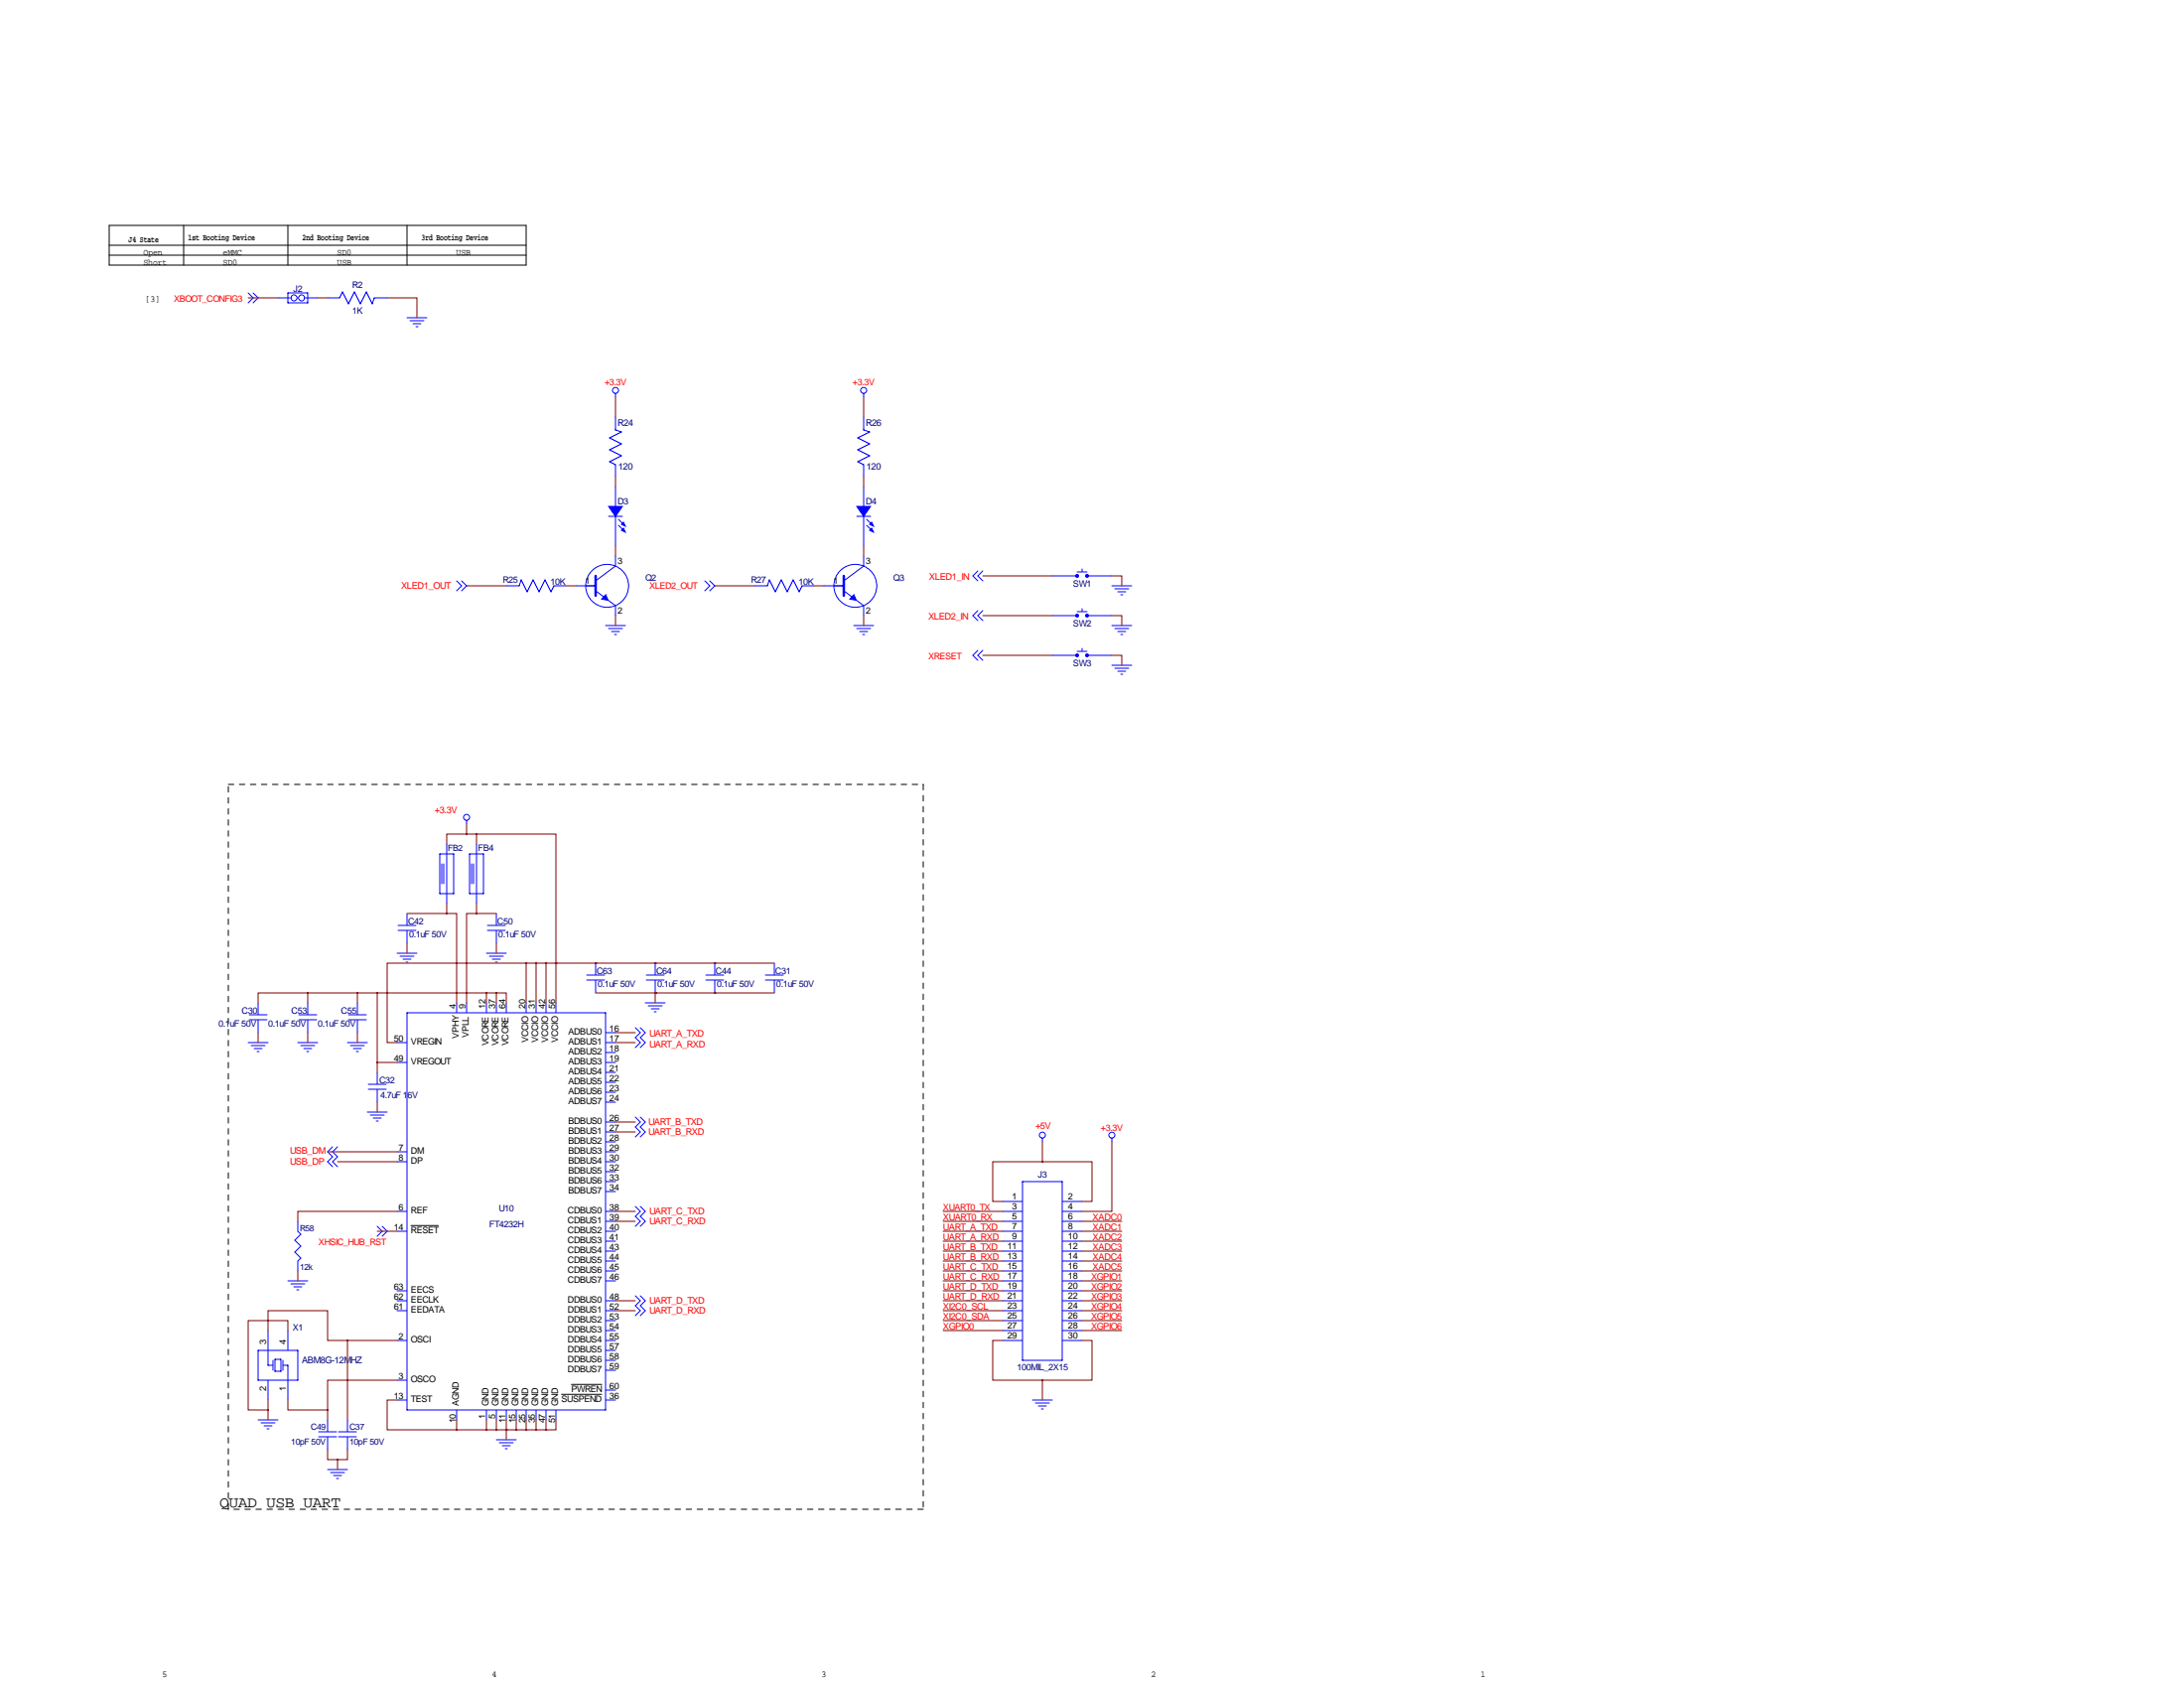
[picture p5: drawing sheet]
<svg xmlns="http://www.w3.org/2000/svg" width="559mm" height="432mm" viewBox="0 0 559 432" stroke-linecap="round" stroke-linejoin="round" font-family="sans-serif">
<path d="M27.9 57.7h106.7v10.1h-106.7zM47 57.7v10.1M73.7 57.7v10.1M104.1 57.7v10.1M27.9 62.7h106.7M27.9 65.3h106.7M105.2 313.5h6.9M143.7 356.7h10.2M146.2 354.1h7.8" fill="none" stroke="#000" stroke-width=".25"/>
<path d="M58.4 200.7h177.8M236.2 200.7v185.4M58.4 386.1v-185.4M236.2 386.1h-177.8" fill="none" stroke="#000" stroke-width=".25" stroke-dasharray="1.4 1.4"/>
<g fill="none" stroke="#00f" stroke-width=".25">
<path d="M63.5 74.9l1.3 1.3-1.3 1.3M64.8 74.9l1.2 1.3-1.2 1.3M71.1 76.2h3.3M73.7 74.9h5v2.6h-5zM78 76.2h3.3M83.8 76.2h3.1l.7-1.5 1.6 3 1.5-3 1.5 3 1.5-3 1.5 3 .6-1.5h3.3M104.1 81.3h5.1M104.9 82h3.6M105.7 82.8h2M106.4 83.6h.5M157.5 100.6v1M157.5 106.7v3.3l1.5 .5-3 1.5 3 1.5-3 1.6 3 1.5-3 1.5 1.5 .8v3"/>
<path d="M221 100.6v1M221 106.7v3.3l1.5 .5-3 1.5 3 1.5-3 1.6 3 1.5-3 1.5 1.5 .8v3M155.7 132.1h3.6M157.5 124.5v5M157.5 132.1v7.6M158.2 132.8l1.6 1.6M158.2 134.4l1.6 1.5M219.2 132.1h3.6M221 124.5v5M221 132.1v7.6M221.7 132.8l1.6 1.6M221.7 134.4l1.6 1.5"/>
<path d="M116.8 148.6l1.3 1.3-1.3 1.2M118.1 148.6l1.3 1.3-1.3 1.2M129.5 149.9h3.3l.5-1.6 1.6 3.1 1.5-3.1 1.5 3.1 1.5-3.1 1.6 3.1 .7-1.5h3.1M147.3 149.9h5.1M152.4 151.1l5.1 3.8v2.6M157.5 142.2v2.6l-5.1 3.8M180.3 148.6l1.3 1.3-1.3 1.2M181.6 148.6l1.3 1.3-1.3 1.2M193 149.9h3.3l.5-1.6 1.6 3.1 1.5-3.1 1.5 3.1 1.5-3.1 1.6 3.1 .7-1.5h3.1M210.8 149.9h5.1M215.9 151.1l5.1 3.8v2.6M221 142.2v2.6l-5.1 3.8"/>
<path d="M250.2 156.2l-1.3 1.3 1.3 1.3M250.2 146l-1.3 1.3 1.3 1.3M251.5 156.2l-1.3 1.3 1.3 1.3M251.5 146l-1.3 1.3 1.3 1.3M269.2 147.3h6.1M269.2 157.5h6.1M275.6 146.3h2.5M275.6 156.5h2.5M276.9 145.5v.8M276.9 155.7v.8M278.4 147.3h6.1M278.4 157.5h6.1"/>
<path d="M284.5 149.9h5.1M285.2 150.6h3.6M286 151.4h2M286.8 152.1h.5M154.9 160h5.1M155.7 160.8h3.6M156.5 161.5h2M157.2 162.3h.5M218.4 160h5.1M219.2 160.8h3.6M220 161.5h2M220.7 162.3h.5"/>
<path d="M250.2 166.4l-1.3 1.2 1.3 1.3M251.5 166.4l-1.3 1.2 1.3 1.3M269.2 167.6h6.1M275.6 166.6h2.5M276.9 165.9v.7M278.4 167.6h6.1M284.5 160h5.1M284.5 170.2h5.1M285.2 160.8h3.6M285.2 170.9h3.6M286 161.5h2M286 171.7h2"/>
<path d="M286.8 162.3h.5M286.8 172.5h.5M112.5 218.4h3.6v10.2h-3.6zM114.3 215.9v15.2M119.4 209.8v1M120.1 218.4h3.6v10.2h-3.6zM121.9 215.9v15.2M101.9 238h4.5M101.9 236.7h4.5M104.1 233.7v3M104.1 238v3.3M113 221v5.1"/>
<path d="M113.5 221v5.1M120.6 221v5.1M121.2 221v5.1M124.7 238h4.6M124.7 236.7h4.6M127 233.7v3M127 238v3.3M63.8 259.6h4.5M66 256.5v3.1M76.5 259.6h4.5M78.7 256.5v3.1M89.2 259.6h4.5"/>
<path d="M91.4 256.5v3.1M101.6 243.8h5.1M102.4 244.6h3.5M103.1 245.4h2.1M103.9 246.1h.5M104.1 259.1h50.8v101.6h-50.8zM116.8 256.5v2.6M119.4 256.5v2.6M124.5 256.5v2.6M124.5 243.8h5M125.2 244.6h3.6M126 245.4h2"/>
<path d="M126.7 246.1h.6M127 256.5v2.6M129.5 256.5v2.6M134.6 256.5v2.6M137.2 256.5v2.6M139.7 256.5v2.6M142.2 256.5v2.6M150.1 250.7h4.6M150.1 249.4h4.6M152.4 246.4v3M152.4 250.7v3.3M165.1 256.5h5.1"/>
<path d="M165.4 250.7h4.5M165.4 249.4h4.5M165.9 257.3h3.5M166.6 258.1h2.1M167.4 258.8h.5M167.6 246.4v3M167.6 250.7v3.3M180.6 250.7h4.6M180.6 249.4h4.6M182.9 246.4v3M182.9 250.7v3.3M195.8 250.7h4.6"/>
<path d="M195.8 249.4h4.6M198.1 246.4v3M198.1 250.7v3.3M63.5 266.7h5.1M63.8 260.9h4.5M64.3 267.5h3.5M65 268.2h2.1M65.8 269h.5M66 260.9v3.3M76.2 266.7h5.1M76.5 260.9h4.5M77 267.5h3.5"/>
<path d="M77.7 268.2h2.1M78.5 269h.5M78.7 260.9v3.3M88.9 266.7h5.1M89.2 260.9h4.5M89.7 267.5h3.5M90.4 268.2h2.1M91.2 269h.5M91.4 260.9v3.3M94.2 278.6h4.6M94.2 277.4h4.6M96.5 274.3v3.1"/>
<path d="M96.5 278.6v3.3M101.6 266.7h2.5M101.6 271.8h2.5M154.9 264.2h2.6M154.9 266.7h2.6M154.9 269.2h2.6M154.9 271.8h2.6M154.9 274.3h2.6M154.9 276.9h2.6M154.9 279.4h2.6M162.6 262.9l1.2 1.3-1.2 1.2 1.2 1.3-1.2 1.3M163.8 262.9l1.3 1.3-1.3 1.2 1.3 1.3-1.3 1.3"/>
<path d="M85.1 293.4l-1.3 1.2 1.3 1.3-1.3 1.3 1.3 1.2M86.4 293.4l-1.3 1.2 1.3 1.3-1.3 1.3 1.3 1.2M94 284.5h5.1M94.7 285.2h3.6M95.5 286h2M96.3 286.8h.5M101.6 294.6h2.5M101.6 297.2h2.5M154.9 294.6h2.6M154.9 297.2h2.6M154.9 281.9h2.6M154.9 287h2.6"/>
<path d="M154.9 289.6h2.6M154.9 292.1h2.6M154.9 299.7h2.6M162.6 285.8l1.2 1.2-1.2 1.3 1.2 1.3-1.2 1.2M163.8 285.8l1.3 1.2-1.3 1.3 1.3 1.3-1.3 1.2M266.7 291.1v1M284.5 291.1v1M76.2 312.4v2.6l.8 .7-1.6 1.5 1.6 1.6-1.6 1.5 1.6 1.5-.8 .8v2.5M96.5 313.7l1.3 1.3-1.3 1.2M97.8 313.7l1.3 1.3-1.3 1.2M101.6 309.9h2.5M101.6 315h2.5"/>
<path d="M154.9 309.9h2.6M154.9 315h2.6M154.9 302.3h2.6M154.9 304.8h2.6M154.9 312.4h2.6M154.9 317.5h2.6M162.6 308.6l1.2 1.3-1.2 1.2 1.2 1.3-1.2 1.3M163.8 308.6l1.3 1.3-1.3 1.2 1.3 1.3-1.3 1.3M256.5 309.9h5.1M256.5 315h5.1M256.5 312.4h5.1M256.5 317.5h5.1"/>
<path d="M256.5 307.3h5.1M261.6 302.3h10.2v45.7h-10.2zM271.8 309.9h5.1M271.8 315h5.1M271.8 312.4h5.1M271.8 317.5h5.1M271.8 307.3h5.1M73.7 327.7h5M74.4 328.4h3.6M75.2 329.2h2M75.9 329.9h.6M101.6 332.7h2.5"/>
<path d="M101.6 335.3h2.5M101.6 330.2h2.5M154.9 320h2.6M154.9 322.6h2.6M154.9 325.1h2.6M154.9 327.7h2.6M154.9 332.7h2.6M154.9 335.3h2.6M154.9 337.8h2.6M162.6 331.5l1.2 1.2-1.2 1.3 1.2 1.3-1.2 1.2M163.8 331.5l1.3 1.2-1.3 1.3 1.3 1.3-1.3 1.2M256.5 320h5.1"/>
<path d="M256.5 322.6h5.1M256.5 325.1h5.1M256.5 327.7h5.1M256.5 332.7h5.1M256.5 335.3h5.1M256.5 337.8h5.1M256.5 330.2h5.1M271.8 320h5.1M271.8 322.6h5.1M271.8 325.1h5.1M271.8 327.7h5.1M271.8 332.7h5.1"/>
<path d="M271.8 335.3h5.1M271.8 337.8h5.1M271.8 330.2h5.1M66 345.4h10.2v7.7h-10.2zM68.6 340.4v8.8h1.2M68.6 353.1v5M69.8 348v2.5M70.4 347.7h1.5v3.1h-1.5zM72.4 349.2h1.3v8.9M72.4 348v2.5M73.7 340.4v5M101.6 342.9h2.5"/>
<path d="M101.6 353.1h2.5M101.6 358.1h2.5M154.9 342.9h2.6M154.9 358.1h2.6M154.9 340.4h2.6M154.9 345.4h2.6M154.9 348h2.6M154.9 350.5h2.6M154.9 355.6h2.6M256.5 342.9h5.1M256.5 340.4h5.1M264.2 358.1h5"/>
<path d="M264.9 358.9h3.6M265.7 359.7h2M271.8 342.9h5.1M271.8 340.4h5.1M66 363.2h5.1M66.8 364h3.6M67.6 364.7h2M68.3 365.5h.5M81.5 367.5h4.6M81.5 366.3h4.6M83.8 363.2v3.1M83.8 367.5v3.3"/>
<path d="M83.8 375.9h5.1M84.6 376.7h3.5M85.3 377.4h2.1M86.1 378.2h.5M86.6 367.5h4.6M86.6 366.3h4.6M88.9 363.2v3.1M88.9 367.5v3.3M116.8 360.7v2.5M124.5 360.7v2.5M127 360.7v2.5M127 368.3h5.1"/>
<path d="M127.8 369.1h3.5M128.5 369.8h2.1M129.3 370.6h.5M129.5 360.7v2.5M132.1 360.7v2.5M134.6 360.7v2.5M137.2 360.7v2.5M139.7 360.7v2.5M142.2 360.7v2.5M266.4 360.4h.6"/>
<circle cx="75.2" cy="76.2" r=".76"/>
<circle cx="77.2" cy="76.2" r=".76"/>
<circle cx="157.5" cy="99.9" r=".76"/>
<circle cx="221" cy="99.9" r=".76"/>
<circle cx="155.3" cy="149.9" r="5.5"/>
<circle cx="218.8" cy="149.9" r="5.5"/>
<circle cx="119.4" cy="209.1" r=".76"/>
<circle cx="266.7" cy="290.4" r=".76"/>
<circle cx="284.5" cy="290.4" r=".76"/>
</g>
<g fill="none" stroke="#00f" stroke-width=".51">
<circle cx="275.6" cy="157.5" r=".25"/>
<circle cx="275.6" cy="147.3" r=".25"/>
<circle cx="278.1" cy="157.5" r=".25"/>
<circle cx="278.1" cy="147.3" r=".25"/>
<circle cx="275.6" cy="167.6" r=".25"/>
<circle cx="278.1" cy="167.6" r=".25"/>
</g>
<g fill="#00f" stroke="#00f" stroke-width=".25">
<path d="M155.7 129.5h3.6l-1.8 2.6z"/>
<path d="M159.5 135.1l.5 1-1-.5z"/>
<path d="M159 134.1l.5-.5 .5 1z"/>
<path d="M155 152.1l.5 1.4-1.6-.2z"/>
<path d="M219.2 129.5h3.6l-1.8 2.6z"/>
<path d="M223 135.1l.5 1-1-.5z"/>
<path d="M222.5 134.1l.5-.5 .5 1z"/>
<path d="M218.5 152.1l.5 1.4-1.6-.2z"/>
</g>
<path d="M152.4 147.3v5.1M215.9 147.3v5.1" fill="none" stroke="#00f" stroke-width=".63"/>
<g fill="none" stroke="#800000" stroke-width=".25">
<path d="M63.5 76.2h7.6M81.3 76.2h2.5M99.1 76.2h7.6v5.1M157.5 101.6v5.1M221 101.6v5.1M157.5 121.9v2.6M157.5 139.7v2.5M221 121.9v2.6M221 139.7v2.5M119.4 149.9h10.1M144.8 149.9h2.5M157.5 157.5v2.5"/>
<path d="M182.9 149.9h10.1M208.3 149.9h2.5M221 157.5v2.5M251.5 147.3h17.7M251.5 157.5h17.7M284.5 147.3h2.5v2.6M284.5 157.5h2.5v2.5M251.5 167.6h17.7M284.5 167.6h2.5v2.6M119.4 213.4h-5.1v2.5M119.4 213.4h2.5M119.4 210.8v2.6"/>
<path d="M121.9 213.4h20.3v33M121.9 213.4v2.5M104.1 233.7h10.2M114.3 233.7h2.5v22.8M114.3 231.1v2.6M121.9 233.7h-2.5v22.8M121.9 231.1v2.6M121.9 233.7h5.1M78.7 254h-12.7v2.5M78.7 254h48.3M78.7 254v2.5M91.4 254v2.5"/>
<path d="M96.5 254v20.3M104.1 241.3v2.5M124.5 254v2.5M127 254h2.5v2.5M127 241.3v2.5M127 254v2.5M134.6 246.4h-35.5v20.3h2.5M134.6 246.4v10.1M134.6 246.4h63.5M137.2 246.4v10.1M139.7 246.4v10.1M142.2 246.4h.1"/>
<path d="M142.2 246.4v10.1M152.4 246.4h.1M152.4 254h45.7M167.6 254h.1M167.6 246.4h.1M167.6 254v2.5M182.9 246.4h.1M182.9 254h.1M66 264.2v2.5M78.7 264.2v2.5M91.4 264.2v2.5M96.5 271.8h5.1"/>
<path d="M157.5 264.2h5.1M157.5 266.7h5.1M83.8 294.6h17.8M86.4 297.2h15.2M96.5 281.9v2.6M157.5 287h5.1M157.5 289.6h5.1M266.7 297.2h-12.7v10.1h2.5M266.7 297.2h12.7v10.1h-2.5M266.7 292.1v5.1M284.5 292.1v17.8h-7.6M96.5 315h5.1"/>
<path d="M101.6 309.9h-25.4v2.5M157.5 309.9h5.1M157.5 312.4h5.1M241.3 315h15.2M241.3 309.9h15.2M241.3 312.4h15.2M241.3 317.5h15.2M276.9 315h10.1M276.9 312.4h10.1M276.9 317.5h10.1M76.2 325.1v2.6M157.5 332.7h5.1"/>
<path d="M157.5 335.3h5.1M241.3 332.7h15.2M241.3 335.3h15.2M241.3 320h15.2M241.3 322.6h15.2M241.3 325.1h15.2M241.3 327.7h15.2M241.3 330.2h15.2M241.3 337.8h15.2M276.9 332.7h10.1M276.9 335.3h10.1M276.9 320h10.1"/>
<path d="M276.9 322.6h10.1M276.9 325.1h10.1M276.9 327.7h10.1M276.9 330.2h10.1M276.9 337.8h10.1M68.6 340.4v-5.1h15.2v7.6h5.1M68.6 358.1v5.1M73.7 340.4v-2.6h-10.2v22.9h5.1M73.7 358.1v2.6h10.1M88.9 342.9h12.7M88.9 342.9v20.3M101.6 353.1h-17.8v7.6"/>
<path d="M101.6 358.1h-2.5v7.7h17.7M241.3 340.4h15.2M256.5 342.9h-2.5v10.2h12.7M266.7 353.1v5M276.9 342.9h2.5v10.2h-12.7M276.9 340.4h10.1M83.8 370.8v2.6h2.6M83.8 360.7v2.5M86.4 373.4v2.5M88.9 370.8v2.6h-2.5M116.8 363.2v2.6M116.8 365.8h22.9"/>
<path d="M124.5 363.2v2.6M127 363.2v2.6M129.5 365.8h.1M129.5 363.2v5.1M132.1 363.2v2.6M134.6 363.2v2.6M137.2 363.2v2.6M139.7 363.2v2.6M142.2 363.2v2.6h-2.5"/>
</g>
<path d="M137.1 365.8a.05 .05 0 0 0 .1 0 .05 .05 0 0 0-.1 0zM129.5 365.8a.05 .05 0 0 0 .1 0 .05 .05 0 0 0-.1 0zM124.4 365.8a.05 .05 0 0 0 .1 0 .05 .05 0 0 0-.1 0zM129.5 365.8a.05 .05 0 0 0 .1 0 .05 .05 0 0 0-.1 0zM137.1 246.4a.05 .05 0 0 0 .1 0 .05 .05 0 0 0-.1 0zM124.4 254a.05 .05 0 0 0 .1 0 .05 .05 0 0 0-.1 0zM142.2 246.4a.05 .05 0 0 0 .1 0 .05 .05 0 0 0-.1 0zM167.6 254a.05 .05 0 0 0 .1 0 .05 .05 0 0 0-.1 0zM142.2 246.4a.05 .05 0 0 0 .1 0 .05 .05 0 0 0-.1 0zM116.8 365.8a.05 .05 0 0 0 .1 0 .05 .05 0 0 0-.1 0zM86.3 373.4a.05 .05 0 0 0 .1 0 .05 .05 0 0 0-.1 0zM167.6 246.4a.05 .05 0 0 0 .1 0 .05 .05 0 0 0-.1 0zM167.6 254a.05 .05 0 0 0 .1 0 .05 .05 0 0 0-.1 0zM78.7 254a.05 .05 0 0 0 .1 0 .05 .05 0 0 0-.1 0zM91.4 254a.05 .05 0 0 0 .1 0 .05 .05 0 0 0-.1 0z" fill="#800000" stroke="#800000" stroke-width=".51"/>
<text font-size="4" x="56.2" y="385.5">QUAD USB UART</text>
<g font-size="2.4" fill="#000080">
<text x="158.1" y="109">R24</text>
<text x="221.6" y="109">R26</text>
<text x="158.2" y="120.1">120</text>
<text x="221.7" y="120.1">120</text>
<text x="77.2" y="348.7">ABM8G-12MHZ</text>
</g>
<g font-size="2.4" fill="#f00">
<text x="237.7" y="148.3">XLED1_IN</text>
<text x="102.6" y="150.6">XLED1_OUT</text>
<text x="237.5" y="158.5">XLED2_IN</text>
<text x="111.3" y="208">+3.3V</text>
<text x="166.1" y="265.2">UART_A_TXD</text>
<text x="166.1" y="268">UART_A_RXD</text>
<text x="165.9" y="287.8">UART_B_TXD</text>
<text x="165.9" y="290.3">UART_B_RXD</text>
<text x="264.9" y="288.8">+5V</text>
<text x="74.2" y="295.1">USB_DM</text>
<text x="74.2" y="297.9">USB_DP</text>
<text x="166.1" y="310.6">UART_C_TXD</text>
<text x="166.1" y="313.2">UART_C_RXD</text>
<text x="241.3" y="314.7">UART_A_TXD</text>
<text x="241.3" y="317.2">UART_A_RXD</text>
<text x="241.3" y="312.2">XUART0_RX</text>
<text x="279.6" y="312.2">XADC0</text>
<text x="279.6" y="314.7">XADC1</text>
<text x="279.6" y="317.2">XADC2</text>
<text x="241.3" y="319.8">UART_B_TXD</text>
<text x="241.3" y="322.3">UART_B_RXD</text>
<text x="279.6" y="319.8">XADC3</text>
<text x="279.6" y="322.3">XADC4</text>
<text x="241.3" y="324.9">UART_C_TXD</text>
<text x="241.3" y="327.4">UART_C_RXD</text>
<text x="241.3" y="329.9">UART_D_TXD</text>
<text x="279.1" y="327.4">XGPIO1</text>
<text x="279.1" y="329.9">XGPIO2</text>
<text x="279.6" y="324.9">XADC5</text>
<text x="166.1" y="333.5">UART_D_TXD</text>
<text x="241.3" y="332.5">UART_D_RXD</text>
<text x="241.3" y="335">XI2C0_SCL</text>
<text x="279.1" y="332.5">XGPIO3</text>
<text x="279.1" y="335">XGPIO4</text>
<text x="166.1" y="336">UART_D_RXD</text>
<text x="241.3" y="337.6">XI2C0_SDA</text>
<text x="241.3" y="340.1">XGPIO0</text>
<text x="279.1" y="337.6">XGPIO5</text>
<text x="279.1" y="340.1">XGPIO6</text>
</g>
<g font-size="2.4">
<text x="68.1" y="343.9" transform="rotate(-90 68.1 343.9)">3</text>
<text x="73.2" y="343.9" transform="rotate(-90 73.2 343.9)">4</text>
<text x="68.1" y="355.8" transform="rotate(-90 68.1 355.8)">2</text>
<text x="73.2" y="355.8" transform="rotate(-90 73.2 355.8)">1</text>
</g>
<g font-size="2.3">
<text x="32.9" y="62.1">J4 State</text>
<text x="36.7" y="65.4">Open</text>
<text x="48.2" y="61.6">1st Booting Device</text>
<text x="57" y="65.4">eMMC</text>
<text x="77.4" y="61.6">2nd Booting Device</text>
<text x="86.3" y="65.4">SD0</text>
<text x="107.8" y="61.6">3rd Booting Device</text>
<text x="116.7" y="65.4">USB</text>
<text x="36.7" y="67.9">Short</text>
<text x="57" y="67.9">SD0</text>
<text x="86.3" y="67.9">USB</text>
<text x="37.2" y="77.3">[3]</text>
<text x="149.7" y="149.4">1</text>
<text x="158" y="144.3">3</text>
<text x="213.2" y="149.4">1</text>
<text x="221.5" y="144.3">3</text>
<text x="158" y="157">2</text>
<text x="221.5" y="157">2</text>
<text x="116.6" y="258.1" transform="rotate(-90 116.6 258.1)">4</text>
<text x="119.1" y="258.1" transform="rotate(-90 119.1 258.1)">9</text>
<text x="124.2" y="258.1" transform="rotate(-90 124.2 258.1)">12</text>
<text x="126.7" y="258.1" transform="rotate(-90 126.7 258.1)">37</text>
<text x="129.3" y="258.1" transform="rotate(-90 129.3 258.1)">64</text>
<text x="134.4" y="258.1" transform="rotate(-90 134.4 258.1)">20</text>
<text x="136.9" y="258.1" transform="rotate(-90 136.9 258.1)">31</text>
<text x="139.4" y="258.1" transform="rotate(-90 139.4 258.1)">42</text>
<text x="142" y="258.1" transform="rotate(-90 142 258.1)">56</text>
<text x="156" y="263.9">16</text>
<text x="100.8" y="266.4">50</text>
<text x="105.2" y="267.2">VREGIN</text>
<text x="117.4" y="265.6" transform="rotate(-90 117.4 265.6)">VPHY</text>
<text x="119.9" y="265.3" transform="rotate(-90 119.9 265.3)">VPLL</text>
<text x="125" y="267.6" transform="rotate(-90 125 267.6)">VCORE</text>
<text x="127.5" y="267.6" transform="rotate(-90 127.5 267.6)">VCORE</text>
<text x="130.1" y="267.6" transform="rotate(-90 130.1 267.6)">VCORE</text>
<text x="135.1" y="266.6" transform="rotate(-90 135.1 266.6)">VCCIO</text>
<text x="137.7" y="266.6" transform="rotate(-90 137.7 266.6)">VCCIO</text>
<text x="140.2" y="266.6" transform="rotate(-90 140.2 266.6)">VCCIO</text>
<text x="142.8" y="266.6" transform="rotate(-90 142.8 266.6)">VCCIO</text>
<text x="145.4" y="264.7">ADBUS0</text>
<text x="145.4" y="267.2">ADBUS1</text>
<text x="145.4" y="269.8">ADBUS2</text>
<text x="156" y="266.4">17</text>
<text x="156" y="269">18</text>
<text x="100.8" y="271.5">49</text>
<text x="105.2" y="272.3">VREGOUT</text>
<text x="145.4" y="272.3">ADBUS3</text>
<text x="145.4" y="274.8">ADBUS4</text>
<text x="156" y="271.5">19</text>
<text x="156" y="274.1">21</text>
<text x="145.4" y="277.4">ADBUS5</text>
<text x="145.4" y="279.9">ADBUS6</text>
<text x="156" y="276.6">22</text>
<text x="156" y="279.1">23</text>
<text x="156" y="281.7">24</text>
<text x="145.4" y="282.5">ADBUS7</text>
<text x="145.4" y="287.5">BDBUS0</text>
<text x="156" y="286.8">26</text>
<text x="145.4" y="290.1">BDBUS1</text>
<text x="145.4" y="292.6">BDBUS2</text>
<text x="156" y="289.3">27</text>
<text x="156" y="291.8">28</text>
<text x="102" y="294.4">7</text>
<text x="102" y="296.9">8</text>
<text x="105.2" y="295.2">DM</text>
<text x="105.2" y="297.7">DP</text>
<text x="145.4" y="295.2">BDBUS3</text>
<text x="145.4" y="297.7">BDBUS4</text>
<text x="156" y="294.4">29</text>
<text x="156" y="296.9">30</text>
<text x="156" y="299.5">32</text>
<text x="145.4" y="300.2">BDBUS5</text>
<text x="145.4" y="302.8">BDBUS6</text>
<text x="145.4" y="305.3">BDBUS7</text>
<text x="156" y="302">33</text>
<text x="156" y="304.5">34</text>
<text x="102" y="309.6">6</text>
<text x="105.2" y="310.4">REF</text>
<text x="145.2" y="310.4">CDBUS0</text>
<text x="156" y="309.6">38</text>
<text x="258.9" y="306.8">1</text>
<text x="258.9" y="309.4">3</text>
<text x="258.9" y="311.9">5</text>
<text x="273.3" y="306.8">2</text>
<text x="273.3" y="309.4">4</text>
<text x="273.3" y="311.9">6</text>
<text x="100.8" y="314.7">14</text>
<text x="105.2" y="315.5">RESET</text>
<text x="145.2" y="312.9">CDBUS1</text>
<text x="145.2" y="315.5">CDBUS2</text>
<text x="156" y="312.2">39</text>
<text x="156" y="314.7">40</text>
<text x="156" y="317.2">41</text>
<text x="258.9" y="314.5">7</text>
<text x="258.9" y="317">9</text>
<text x="273.3" y="314.5">8</text>
<text x="273.3" y="317">10</text>
<text x="145.2" y="318">CDBUS3</text>
<text x="145.2" y="320.6">CDBUS4</text>
<text x="145.2" y="323.1">CDBUS5</text>
<text x="156" y="319.8">43</text>
<text x="156" y="322.3">44</text>
<text x="257.8" y="319.5">11</text>
<text x="257.8" y="322.1">13</text>
<text x="273.3" y="319.5">12</text>
<text x="273.3" y="322.1">14</text>
<text x="100.8" y="329.9">63</text>
<text x="145.2" y="325.6">CDBUS6</text>
<text x="145.2" y="328.2">CDBUS7</text>
<text x="156" y="324.9">45</text>
<text x="156" y="327.4">46</text>
<text x="257.8" y="324.6">15</text>
<text x="257.8" y="327.2">17</text>
<text x="257.8" y="329.7">19</text>
<text x="273.3" y="324.6">16</text>
<text x="273.3" y="327.2">18</text>
<text x="273.3" y="329.7">20</text>
<text x="100.8" y="335">61</text>
<text x="100.8" y="332.5">62</text>
<text x="105.2" y="335.8">EEDATA</text>
<text x="105.2" y="333.3">EECLK</text>
<text x="105.2" y="330.7">EECS</text>
<text x="145.2" y="333.3">DDBUS0</text>
<text x="145.2" y="335.8">DDBUS1</text>
<text x="156" y="332.5">48</text>
<text x="156" y="335">52</text>
<text x="257.8" y="332.2">21</text>
<text x="257.8" y="334.8">23</text>
<text x="273.3" y="332.2">22</text>
<text x="273.3" y="334.8">24</text>
<text x="145.2" y="338.3">DDBUS2</text>
<text x="145.2" y="340.9">DDBUS3</text>
<text x="156" y="337.6">53</text>
<text x="156" y="340.1">54</text>
<text x="257.8" y="337.3">25</text>
<text x="257.8" y="339.9">27</text>
<text x="273.3" y="337.3">26</text>
<text x="273.3" y="339.9">28</text>
<text x="102" y="342.6">2</text>
<text x="105.2" y="343.4">OSCI</text>
<text x="145.2" y="343.4">DDBUS4</text>
<text x="145.2" y="346">DDBUS5</text>
<text x="156" y="342.6">55</text>
<text x="156" y="345.2">57</text>
<text x="156" y="347.7">58</text>
<text x="257.8" y="342.4">29</text>
<text x="273.3" y="342.4">30</text>
<text x="102" y="352.8">3</text>
<text x="105.2" y="353.6">OSCO</text>
<text x="145.2" y="348.5">DDBUS6</text>
<text x="145.2" y="351">DDBUS7</text>
<text x="156" y="350.3">59</text>
<text x="100.8" y="357.9">13</text>
<text x="105.2" y="358.7">TEST</text>
<text x="117.4" y="359.7" transform="rotate(-90 117.4 359.7)">AGND</text>
<text x="125" y="359.7" transform="rotate(-90 125 359.7)">GND</text>
<text x="127.5" y="359.7" transform="rotate(-90 127.5 359.7)">GND</text>
<text x="130.1" y="359.7" transform="rotate(-90 130.1 359.7)">GND</text>
<text x="132.6" y="359.7" transform="rotate(-90 132.6 359.7)">GND</text>
<text x="135.1" y="359.7" transform="rotate(-90 135.1 359.7)">GND</text>
<text x="137.7" y="359.7" transform="rotate(-90 137.7 359.7)">GND</text>
<text x="140.2" y="359.7" transform="rotate(-90 140.2 359.7)">GND</text>
<text x="142.8" y="359.7" transform="rotate(-90 142.8 359.7)">GND</text>
<text x="143.7" y="358.7">SUSPEND</text>
<text x="146.2" y="356.1">PWREN</text>
<text x="156" y="357.9">36</text>
<text x="156" y="355.3">60</text>
<text x="116.6" y="364" transform="rotate(-90 116.6 364)">10</text>
<text x="124.2" y="362.9" transform="rotate(-90 124.2 362.9)">1</text>
<text x="126.7" y="362.9" transform="rotate(-90 126.7 362.9)">5</text>
<text x="129.3" y="364" transform="rotate(-90 129.3 364)">11</text>
<text x="131.8" y="364" transform="rotate(-90 131.8 364)">15</text>
<text x="134.4" y="364" transform="rotate(-90 134.4 364)">25</text>
<text x="136.9" y="364" transform="rotate(-90 136.9 364)">35</text>
<text x="139.4" y="364" transform="rotate(-90 139.4 364)">47</text>
<text x="142" y="364" transform="rotate(-90 142 364)">51</text>
<text x="41.5" y="429">5</text>
<text x="125.8" y="429">4</text>
<text x="210.2" y="429">3</text>
<text x="294.5" y="429">2</text>
<text x="378.8" y="429">1</text>
</g>
<g font-size="2.3" fill="#f00">
<text x="44.4" y="77.2">XBOOT_CONFIG3</text>
<text x="154.7" y="98.6">+3.3V</text>
<text x="218.2" y="98.6">+3.3V</text>
<text x="166.1" y="150.6">XLED2_OUT</text>
<text x="237.5" y="168.7">XRESET</text>
<text x="281.7" y="289.3">+3.3V</text>
<text x="241.3" y="309.6">XUART0_TX</text>
<text x="81.5" y="318.5">XHSIC_HUB_RST</text>
</g>
<g font-size="2.3" fill="#000080">
<text x="75.1" y="74.7">J2</text>
<text x="90.1" y="73.7">R2</text>
<text x="90.1" y="80.3">1K</text>
<text x="158" y="129">D3</text>
<text x="221.5" y="129">D4</text>
<text x="128.7" y="149.1">R25</text>
<text x="140.8" y="149.6">10K</text>
<text x="165.1" y="148.6">Q2</text>
<text x="192.2" y="149.1">R27</text>
<text x="204.3" y="149.6">10K</text>
<text x="228.6" y="148.6">Q3</text>
<text x="274.6" y="150.1">SW1</text>
<text x="274.6" y="160.3">SW2</text>
<text x="274.6" y="170.4">SW3</text>
<text x="122.3" y="217.7">FB4</text>
<text x="104.4" y="236.5">C42</text>
<text x="104.6" y="239.8">0.1uF 50V</text>
<text x="127.3" y="236.5">C50</text>
<text x="127.5" y="239.8">0.1uF 50V</text>
<text x="152.7" y="249.2">C63</text>
<text x="167.9" y="249.2">C64</text>
<text x="183.1" y="249.2">C44</text>
<text x="198.4" y="249.2">C31</text>
<text x="152.9" y="252.5">0.1uF 50V</text>
<text x="168.1" y="252.5">0.1uF 50V</text>
<text x="183.4" y="252.5">0.1uF 50V</text>
<text x="198.6" y="252.5">0.1uF 50V</text>
<text x="55.9" y="262.6">0.1uF 50V</text>
<text x="61.9" y="259.3">C30</text>
<text x="68.6" y="262.6">0.1uF 50V</text>
<text x="74.6" y="259.3">C53</text>
<text x="81.3" y="262.6">0.1uF 50V</text>
<text x="87.3" y="259.3">C55</text>
<text x="97" y="277.1">C32</text>
<text x="97.3" y="280.9">4.7uF 16V</text>
<text x="265.6" y="301.2">J3</text>
<text x="127.6" y="309.9">U10</text>
<text x="125.2" y="314">FT4232H</text>
<text x="74.9" y="340.4">X1</text>
<text x="260.2" y="350.5">100MIL_2X15</text>
</g>
<g font-size="2.2" fill="#000080">
<text x="114.6" y="217.6">FB2</text>
<text x="76.7" y="315">R58</text>
<text x="76.7" y="324.9">12k</text>
<text x="79.6" y="365.8">C49</text>
<text x="89.4" y="365.8">C37</text>
<text x="74.5" y="369.6">10pF 50V</text>
<text x="89.4" y="369.6">10pF 50V</text>
</g>
</svg>
